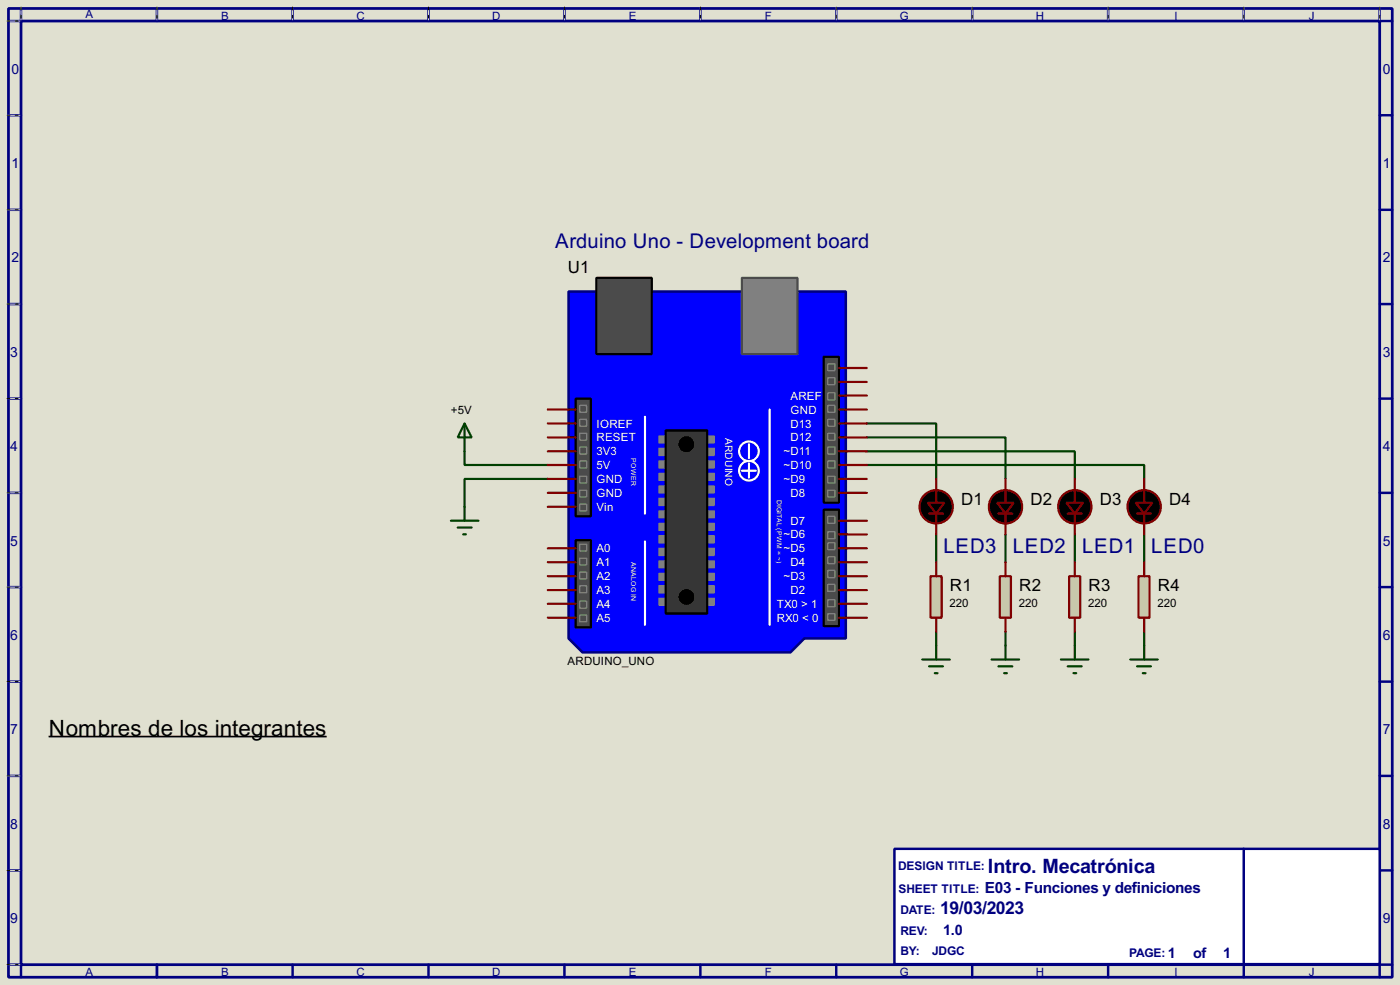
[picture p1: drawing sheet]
<svg xmlns="http://www.w3.org/2000/svg" width="256mm" height="180mm" viewBox="0 0 256 180" stroke-linecap="round" stroke-linejoin="round" font-family="sans-serif">
<path d="M0 0h256.5v180.3h-256.5z" fill="#e0e0d0"/>
<path d="M1.6 1.6h253.5v177.3h-253.5zM3.9 3.9h248.9v172.7h-248.9z" fill="none" stroke="#000080" stroke-width=".5"/>
<g fill="none" stroke="#000080" stroke-width=".45">
<path d="M3.9 1.6v2.3h-2.3M28.8 1.6v2.3M53.6 1.6v2.3M78.5 1.6v2.3M103.4 1.6v2.3M128.3 1.6v2.3M153.2 1.6v2.3M178.1 1.6v2.3M203 1.6v2.3M227.9 1.6v2.3M252.8 1.6v2.3h2.3M1.6 21.1h2.3"/>
<path d="M1.6 38.4h2.3M252.8 21.1h2.3M252.8 38.4h2.3M1.6 55.7h2.3M252.8 55.7h2.3M1.6 73h2.3M252.8 73h2.3M1.6 90.2h2.3M252.8 90.2h2.3M1.6 107.5h2.3M252.8 107.5h2.3M1.6 124.8h2.3"/>
<path d="M252.8 124.8h2.3M1.6 142h2.3M1.6 159.3h2.3M252.8 142h2.3M252.8 159.3h2.3M1.6 176.6h2.3v2.3M28.8 176.6v2.3M53.6 176.6v2.3M78.5 176.6v2.3M103.4 176.6v2.3M128.3 176.6v2.3M153.2 176.6v2.3"/>
<path d="M178.1 176.6v2.3M203 176.6v2.3M227.9 176.6v2.3M255.1 176.6h-2.3v2.3"/>
</g>
<g fill="none" stroke="#e0e0d0" stroke-width=".18">
<path d="M1.3 3.9h2.3M3.9 1.3v2.3M28.8 1.3v2.3M53.6 1.3v2.3M78.5 1.3v2.3M103.4 1.3v2.3M128.3 1.3v2.3M153.2 1.3v2.3M178.1 1.3v2.3M203 1.3v2.3M227.9 1.3v2.3M252.8 1.3v2.3"/>
<path d="M1.3 21.1h2.3M1.3 38.4h2.3M1.3 55.7h2.3M1.3 73h2.3M1.3 90.2h2.3M1.3 107.5h2.3M1.3 124.8h2.3M1.3 142h2.3M1.3 159.3h2.3M1.3 176.6h2.3"/>
</g>
<g fill="none" stroke="#000" stroke-width=".18" stroke-dasharray=".5 1">
<path d="M1.3 3.9h2.3M3.9 1.3v2.3M28.8 1.3v2.3M53.6 1.3v2.3M78.5 1.3v2.3M103.4 1.3v2.3M128.3 1.3v2.3M153.2 1.3v2.3M178.1 1.3v2.3M203 1.3v2.3M227.9 1.3v2.3M252.8 1.3v2.3"/>
<path d="M1.3 21.1h2.3M1.3 38.4h2.3M1.3 55.7h2.3M1.3 73h2.3M1.3 90.2h2.3M1.3 107.5h2.3M1.3 124.8h2.3M1.3 142h2.3M1.3 159.3h2.3M1.3 176.6h2.3"/>
</g>
<path d="M163.9 155.4h88.9v21.1h-88.9z" fill="#fff" stroke="#000080" stroke-width=".45"/>
<path d="M227.9 155.4v21.1" fill="none" stroke="#000080" stroke-width=".45"/>
<g fill="none" stroke="#004000" stroke-width=".4">
<path d="M158.8 77.5h12.7v10.2M85.1 82.6v2.5h15.3M100.4 87.7h-15.3v5.1M158.8 80.1h25.4v7.6M158.8 82.6h38.1v5.1M158.8 85.1h50.8v2.6M171.5 97.8v5.1M184.2 97.8v5.1M196.9 97.8v5.1M209.6 97.8v5.1M171.5 115.6v2.6M184.2 115.6v2.6"/>
<path d="M196.9 115.6v2.6M209.6 115.6v2.6"/>
</g>
<path d="M8.9 134.8h51" fill="none" stroke="#000" stroke-width=".3"/>
<path d="M104.2 53.4h50.8v63.5h-7.6l-2.6 2.5h-38.1l-2.5-2.5z" fill-rule="evenodd" fill="#00f" stroke="#000080" stroke-width=".45"/>
<path d="M105.5 98.9h2.8v16h-2.8z" fill="#4b4b4b" stroke="#000" stroke-width=".4"/>
<path d="M106.2 99.6h1.3v1.3h-1.3zM106.2 102.2h1.3v1.2h-1.3zM106.2 104.7h1.3v1.3h-1.3zM106.2 107.2h1.3v1.3h-1.3zM106.2 110h1.3v1.3h-1.3zM106.2 112.6h1.3v1.2h-1.3z" fill="none" stroke="#808080" stroke-width=".25"/>
<path d="M105.5 73h2.8v21.5h-2.8z" fill="#4b4b4b" stroke="#000" stroke-width=".4"/>
<path d="M106.2 76.8h1.3v1.2h-1.3zM106.2 79.3h1.3v1.3h-1.3zM106.2 74.2h1.3v1.3h-1.3zM106.2 81.8h1.3v1.3h-1.3zM106.2 84.4h1.3v1.3h-1.3zM106.2 87.2h1.3v1.2h-1.3zM106.2 89.7h1.3v1.3h-1.3z" fill="none" stroke="#808080" stroke-width=".25"/>
<path d="M150.9 93.3h2.8v21.3h-2.8z" fill="#4b4b4b" stroke="#000" stroke-width=".4"/>
<path d="M151.7 99.4h1.3v1.2h-1.3zM151.7 101.9h1.3v1.3h-1.3zM151.7 104.4h1.3v1.3h-1.3zM151.7 107h1.3v1.3h-1.3zM151.7 109.8h1.3v1.3h-1.3zM151.7 112.3h1.3v1.3h-1.3z" fill="none" stroke="#808080" stroke-width=".25"/>
<path d="M150.9 65.3h2.8v26.7h-2.8z" fill="#4b4b4b" stroke="#000" stroke-width=".4"/>
<path d="M151.7 76.8h1.3v1.2h-1.3zM151.7 79.3h1.3v1.3h-1.3zM151.7 74.2h1.3v1.3h-1.3zM151.7 71.9h1.3v1.3h-1.3zM151.7 69.1h1.3v1.3h-1.3zM151.7 66.6h1.3v1.3h-1.3zM151.7 81.8h1.3v1.3h-1.3zM151.7 84.4h1.3v1.3h-1.3zM151.7 87.2h1.3v1.2h-1.3zM151.7 89.7h1.3v1.3h-1.3zM151.7 97.3h1.3v1.3h-1.3zM151.7 94.5h1.3v1.3h-1.3z" fill="none" stroke="#808080" stroke-width=".25"/>
<path d="M135.9 50.9h10.2v13.9h-10.2z" fill="#808080" stroke="#4b4b4b" stroke-width=".4"/>
<path d="M109.3 50.9h10.1v13.9h-10.1z" fill="#4b4b4b" stroke="#000" stroke-width=".4"/>
<g fill="#808080" stroke="#808080" stroke-width=".25">
<path d="M120.7 79.8h1.3v1.3h-1.3z"/>
<path d="M120.7 82.1h1.3v1.3h-1.3z"/>
<path d="M120.7 84.4h1.3v1.3h-1.3z"/>
<path d="M120.7 86.7h1.3v1.2h-1.3z"/>
<path d="M120.7 89h1.3v1.2h-1.3z"/>
<path d="M120.7 91.2h1.3v1.3h-1.3z"/>
<path d="M120.7 93.5h1.3v1.3h-1.3z"/>
<path d="M120.7 95.8h1.3v1.3h-1.3z"/>
<path d="M120.7 98.1h1.3v1.3h-1.3z"/>
<path d="M120.7 100.4h1.3v1.3h-1.3z"/>
<path d="M120.7 102.7h1.3v1.2h-1.3z"/>
<path d="M120.7 105h1.3v1.2h-1.3z"/>
<path d="M120.7 107.2h1.3v1.3h-1.3z"/>
<path d="M120.7 109.5h1.3v1.3h-1.3z"/>
<path d="M129.6 79.8h1.3v1.3h-1.3z"/>
<path d="M129.6 82.1h1.3v1.3h-1.3z"/>
<path d="M129.6 84.4h1.3v1.3h-1.3z"/>
<path d="M129.6 86.7h1.3v1.2h-1.3z"/>
<path d="M129.6 89h1.3v1.2h-1.3z"/>
<path d="M129.6 91.2h1.3v1.3h-1.3z"/>
<path d="M129.6 93.5h1.3v1.3h-1.3z"/>
<path d="M129.6 95.8h1.3v1.3h-1.3z"/>
<path d="M129.6 98.1h1.3v1.3h-1.3z"/>
<path d="M129.6 100.4h1.3v1.3h-1.3z"/>
<path d="M129.6 102.7h1.3v1.2h-1.3z"/>
<path d="M129.6 105h1.3v1.2h-1.3z"/>
<path d="M129.6 107.2h1.3v1.3h-1.3z"/>
<path d="M129.6 109.5h1.3v1.3h-1.3z"/>
</g>
<path d="M122 78.8h7.6v33.5h-7.6z" fill="#363636" stroke="#000" stroke-width=".4"/>
<g fill="#000" stroke="#000" stroke-width=".4">
<circle cx="125.7" cy="81.3" r="1.25"/>
<circle cx="125.7" cy="109.3" r="1.25"/>
</g>
<g fill="none" stroke="#fff" stroke-width=".4">
<path d="M118.2 76.3v17.7M141 75v39.4M118.2 99.1v15.3M135.9 86.2h2.6M137.2 81.3v2.6M137.2 84.9v2.5"/>
<circle cx="137.2" cy="82.6" r="1.8"/>
<circle cx="137.2" cy="86.2" r="1.8"/>
</g>
<path d="M106.2 92.3h1.3v1.2h-1.3z" fill="none" stroke="#808080" stroke-width=".25"/>
<g fill="none" stroke="#800000" stroke-width=".4">
<path d="M100.4 77.5h5.1M100.4 75h5.1M153.7 77.5h5.1M153.7 72.4h5.1M153.7 75h5.1M153.7 67.4h5.1M153.7 69.9h5.1M100.4 80.1h5.1M100.4 82.6h5.1M100.4 85.1h5.1M100.4 87.7h5.1M100.4 90.2h5.1"/>
<path d="M100.4 92.8h5.1M153.7 80.1h5.1M153.7 82.6h5.1M153.7 85.1h5.1M153.7 87.7h5.1M153.7 90.2h5.1M153.7 95.3h5.1M153.7 97.8h5.1M170.2 94h2.6M171.5 87.7v4.3M171.5 94v3.8M100.4 100.4h5.1"/>
<path d="M100.4 102.9h5.1M100.4 105.5h5.1M100.4 108h5.1M100.4 110.5h5.1M100.4 113.1h5.1M153.7 100.4h5.1M153.7 102.9h5.1M153.7 105.5h5.1M153.7 108h5.1M153.7 110.5h5.1M153.7 113.1h5.1"/>
</g>
<g fill="#000" stroke="#800000" stroke-width=".4">
<path d="M170 92h3l-1.5 2z"/>
<circle cx="171.5" cy="92.8" r="3.1"/>
</g>
<path d="M170.5 105.5h2v7.6h-2z" fill="#c8c8aa" stroke="#800000" stroke-width=".4"/>
<path d="M182.9 94h2.6M184.2 87.7v4.3M184.2 94v3.8M171.5 102.9v2.6M171.5 113.1v2.5" fill="none" stroke="#800000" stroke-width=".4"/>
<path d="M85.1 77.5l1.3 2.6h-2.5zM85.1 77.5v5.1M82.6 95.3h5.1M83.9 96.6h2.5M84.9 97.8h.5M85.1 92.8v2.5M171.5 118.2v2.5M169 120.7h5M170.2 122h2.6M171.3 123.2h.5" fill="none" stroke="#004000" stroke-width=".4"/>
<g fill="#000" stroke="#800000" stroke-width=".4">
<path d="M182.7 92h3l-1.5 2z"/>
<circle cx="184.2" cy="92.8" r="3.1"/>
</g>
<path d="M183.2 105.5h2v7.6h-2z" fill="#c8c8aa" stroke="#800000" stroke-width=".4"/>
<path d="M195.6 94h2.6M196.9 87.7v4.3M196.9 94v3.8M184.2 102.9v2.6M184.2 113.1v2.5" fill="none" stroke="#800000" stroke-width=".4"/>
<path d="M184.2 118.2v2.5M181.7 120.7h5M182.9 122h2.6M184 123.2h.5" fill="none" stroke="#004000" stroke-width=".4"/>
<g fill="#000" stroke="#800000" stroke-width=".4">
<path d="M195.4 92h3l-1.5 2z"/>
<circle cx="196.9" cy="92.8" r="3.1"/>
</g>
<path d="M195.9 105.5h2v7.6h-2z" fill="#c8c8aa" stroke="#800000" stroke-width=".4"/>
<path d="M208.3 94h2.6M209.6 87.7v4.3M209.6 94v3.8M196.9 102.9v2.6M196.9 113.1v2.5" fill="none" stroke="#800000" stroke-width=".4"/>
<path d="M196.9 118.2v2.5M194.4 120.7h5M195.6 122h2.6M196.7 123.2h.5" fill="none" stroke="#004000" stroke-width=".4"/>
<g fill="#000" stroke="#800000" stroke-width=".4">
<path d="M208.1 92h3l-1.5 2z"/>
<circle cx="209.6" cy="92.8" r="3.1"/>
</g>
<path d="M208.6 105.5h2v7.6h-2z" fill="#c8c8aa" stroke="#800000" stroke-width=".4"/>
<path d="M209.6 102.9v2.6M209.6 113.1v2.5" fill="none" stroke="#800000" stroke-width=".4"/>
<path d="M209.6 118.2v2.5M207.1 120.7h5M208.3 122h2.6M209.4 123.2h.5" fill="none" stroke="#004000" stroke-width=".4"/>
<text font-size="4.6" x="9" y="134.7">Nombres de los integrantes</text>
<g font-size="4.2" fill="#000080">
<text x="101.7" y="45.4">Arduino Uno - Development board</text>
<text x="172.8" y="101.2">LED3</text>
<text x="185.5" y="101.2">LED2</text>
<text x="198.2" y="101.2">LED1</text>
<text x="210.9" y="101.2">LED0</text>
</g>
<text font-size="4.1" fill="#000080" x="181" y="159.7">Intro. Mecatrónica</text>
<text font-size="3.6" fill="#000080" x="172.3" y="167.4">19/03/2023</text>
<g font-size="3.5">
<text x="104" y="50.1">U1</text>
<text x="176.1" y="92.4">D1</text>
<text x="188.8" y="92.4">D2</text>
<text x="201.5" y="92.4">D3</text>
<text x="214.2" y="92.4">D4</text>
<text x="174" y="108.2">R1</text>
<text x="186.7" y="108.2">R2</text>
<text x="199.4" y="108.2">R3</text>
<text x="212.1" y="108.2">R4</text>
</g>
<text font-size="3.2" fill="#000080" x="180.4" y="163.5">E03 - Funciones y definiciones</text>
<g font-size="3" fill="#000080">
<text x="172.8" y="171.1">1.0</text>
<text x="214" y="175.4">1</text>
<text x="218.6" y="175.4">of</text>
<text x="224.1" y="175.4">1</text>
</g>
<g font-size="2.9" fill="#000080">
<text x="2.1" y="13.5">0</text>
<text x="253.4" y="13.5">0</text>
<text x="2.1" y="30.7">1</text>
<text x="253.4" y="30.7">1</text>
<text x="2.1" y="48">2</text>
<text x="253.4" y="48">2</text>
<text x="1.9" y="65.3">3</text>
<text x="253.4" y="65.3">3</text>
<text x="1.9" y="82.5">4</text>
<text x="253.4" y="82.5">4</text>
<text x="1.9" y="99.9">5</text>
<text x="253.4" y="99.9">5</text>
<text x="1.9" y="117.1">6</text>
<text x="253.4" y="117.1">6</text>
<text x="1.9" y="134.4">7</text>
<text x="253.4" y="134.4">7</text>
<text x="1.9" y="151.7">8</text>
<text x="253.4" y="151.7">8</text>
<text x="1.9" y="168.9">9</text>
<text x="253.4" y="168.9">9</text>
</g>
<g font-size="2.5" fill="#000080">
<text x="164.5" y="159.2">DESIGN TITLE:</text>
<text x="164.6" y="163.5">SHEET TITLE:</text>
<text x="164.9" y="167.4">DATE:</text>
<text x="164.9" y="171.2">REV:</text>
<text x="164.9" y="174.7">BY:</text>
<text x="170.7" y="174.7">JDGC</text>
<text x="206.8" y="175.2">PAGE:</text>
</g>
<g font-size="2.4" fill="#000080">
<text x="15.6" y="3.4">A</text>
<text x="40.5" y="3.6">B</text>
<text x="65.3" y="3.6">C</text>
<text x="90.2" y="3.6">D</text>
<text x="115.2" y="3.6">E</text>
<text x="140.1" y="3.6">F</text>
<text x="164.8" y="3.6">G</text>
<text x="189.8" y="3.6">H</text>
<text x="215.1" y="3.6">I</text>
<text x="239.8" y="3.6">J</text>
<text x="15.6" y="178.7">A</text>
<text x="40.5" y="178.7">B</text>
<text x="65.3" y="178.7">C</text>
<text x="90.2" y="178.7">D</text>
<text x="115.2" y="178.7">E</text>
<text x="140.1" y="178.7">F</text>
<text x="164.8" y="178.7">G</text>
<text x="189.8" y="178.7">H</text>
<text x="215.1" y="178.7">I</text>
<text x="239.8" y="178.7">J</text>
</g>
<g font-size="2.4">
<text x="82.6" y="75.8">+5V</text>
<text x="174" y="111.1">220</text>
<text x="186.7" y="111.1">220</text>
<text x="199.4" y="111.1">220</text>
<text x="212.1" y="111.1">220</text>
<text x="104" y="121.7">ARDUINO_UNO</text>
</g>
<g font-size="2.4" fill="#fff">
<text x="144.8" y="75.7">GND</text>
<text x="144.8" y="73.2">AREF</text>
<text x="109.3" y="83.3">3V3</text>
<text x="109.3" y="78.3">IOREF</text>
<text x="109.3" y="80.8">RESET</text>
<text x="143.6" y="83.3">~D11</text>
<text x="144.8" y="78.3">D13</text>
<text x="144.8" y="80.8">D12</text>
<text x="109.3" y="85.9">5V</text>
<text x="109.3" y="88.4">GND</text>
<text x="143.6" y="85.9">~D10</text>
<text x="143.6" y="88.4">~D9</text>
<text x="109.3" y="91">GND</text>
<text x="109.3" y="93.5">Vin</text>
<text x="144.8" y="91">D8</text>
<text x="109.3" y="101.1">A0</text>
<text x="143.6" y="98.6">~D6</text>
<text x="143.6" y="101.1">~D5</text>
<text x="144.8" y="96">D7</text>
<text x="109.3" y="103.7">A1</text>
<text x="109.3" y="106.2">A2</text>
<text x="143.6" y="106.2">~D3</text>
<text x="144.8" y="103.7">D4</text>
<text x="109.3" y="108.7">A3</text>
<text x="109.3" y="111.3">A4</text>
<text x="109.3" y="113.8">A5</text>
<text x="142.3" y="111.3">TX0 &gt; 1</text>
<text x="142.3" y="113.8">RX0 &lt; 0</text>
<text x="144.8" y="108.7">D2</text>
</g>
<text font-size="2.1" fill="#fff" x="132.9" y="80.1" transform="rotate(90 132.9 80.1)">ARDUINO</text>
<g font-size="1.4" fill="#fff">
<text x="115.6" y="83.9" transform="rotate(90 115.6 83.9)">POWER</text>
<text x="142.3" y="91.5" transform="rotate(90 142.3 91.5)">DIGITAL (PWM = ~)</text>
<text x="115.6" y="102.9" transform="rotate(90 115.6 102.9)">ANALOG IN</text>
</g>
</svg>
